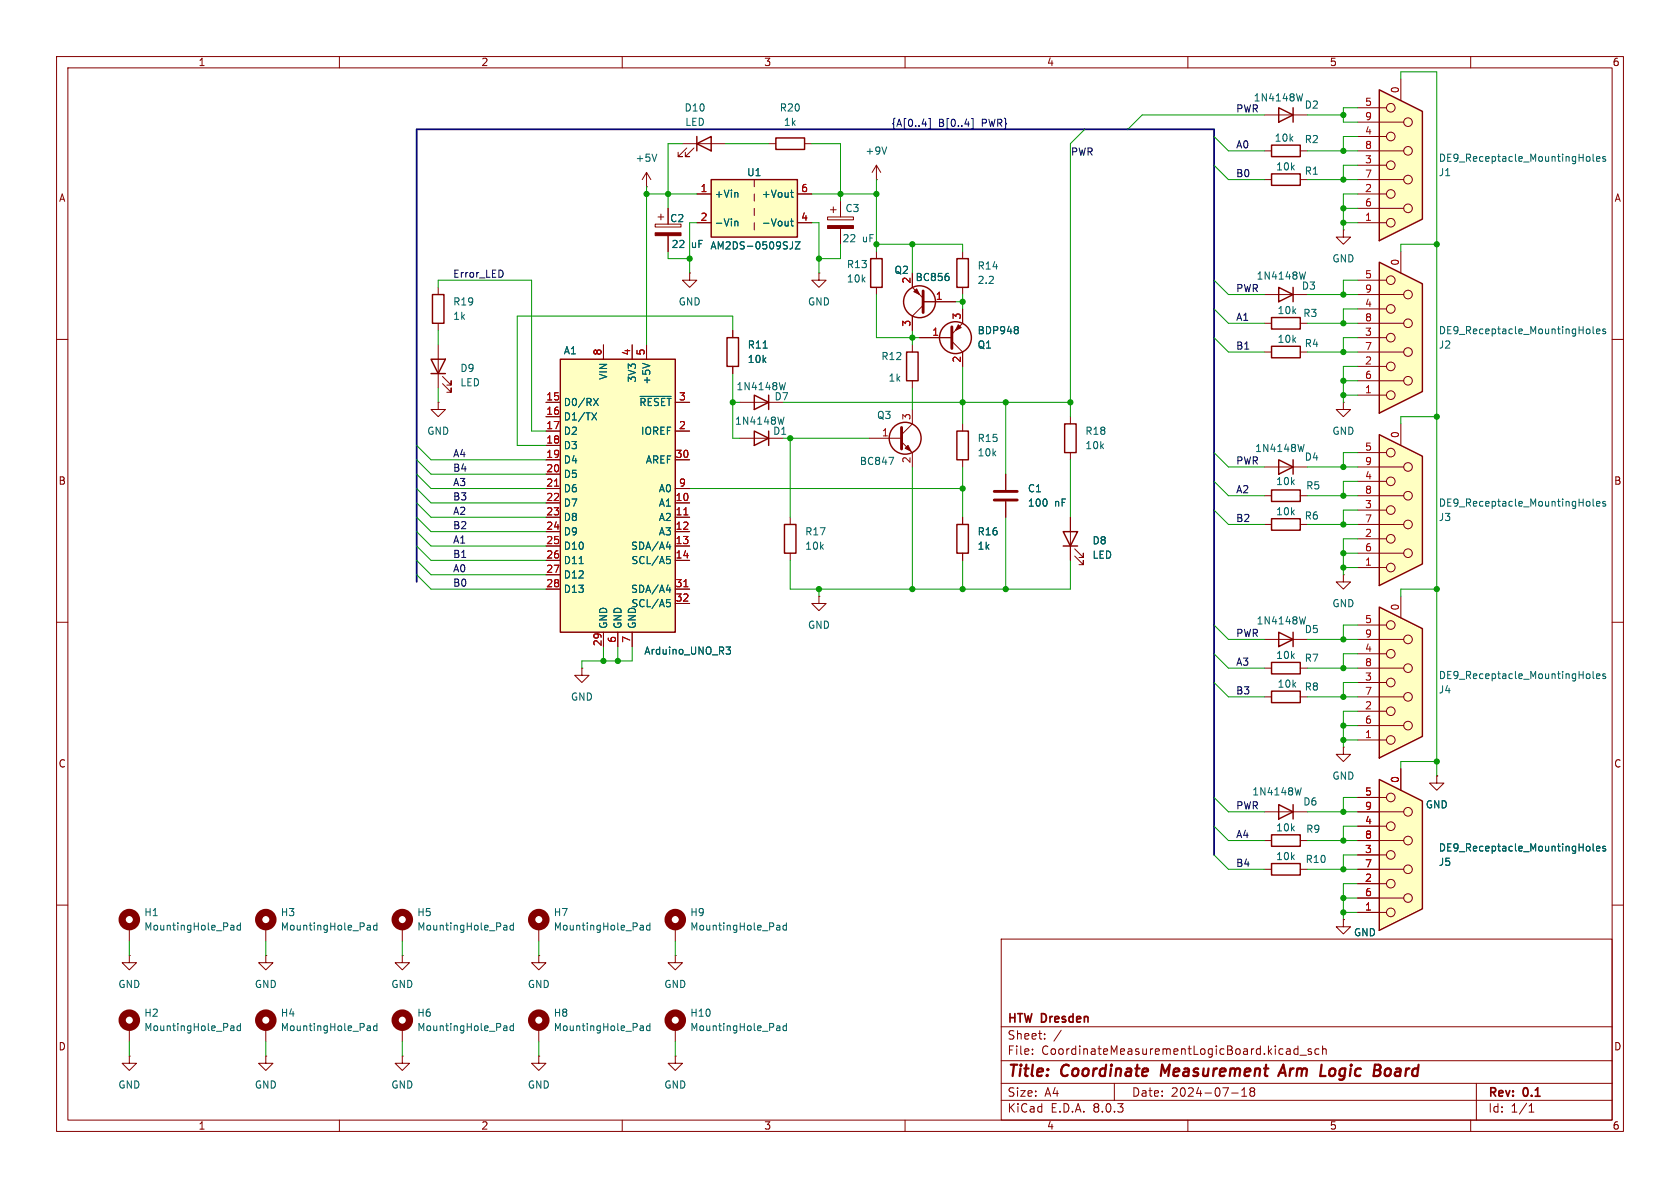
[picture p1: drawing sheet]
<svg xmlns="http://www.w3.org/2000/svg" width="297mm" height="210mm" viewBox="0 0 297 210" stroke-linecap="round" stroke-linejoin="round" font-family="sans-serif">
<g fill="none" stroke="#840000" stroke-width=".18">
<path d="M10 10h277v190h-277zM12 12h273v186h-273zM60 10v2M110 10v2M160 10v2M210 10v2M260 10v2M154.9 31.8h.1M154.9 29.2l-.7 1.3M154.9 29.2v2.6M154.9 29.2l.8 1.3M223.5 26.7h1.3"/>
<path d="M223.5 31.8h1.3M229.9 26.7h1.2M229.9 31.8h1.2M10 60h2M223.5 52.1h7.6M285 60h2M237.5 71.1v1.3h1.3l-1.3 1.3-1.3-1.3h1.3M237.5 71.1h.1M10 110h2M285 110h2M10 160h2M285 160h2"/>
<path d="M119.4 168.9v1.3h1.2l-1.2 1.3-1.3-1.3h1.3M119.4 168.9h.1M177 166h108v32h-108zM60 198v2M95.2 181.6v2.6M110 198v2M160 198v2M177 194.5h108M177 191.5h108M177 187.5h108M177 181.5h108M182.5 186.3v.1"/>
<path d="M182.5 185.5v.1M184.7 183.6v.1M184.7 182.8v.1M187.6 182.1l-1.3 2M197 191.5v3M210 198v2M217.7 193.2h1.2M219.5 193.8h.9M219.5 192.7l.5-.4v1.5M221.2 192.9l-.2 .3v.3l.2 .3 .5-.1 .1-.2-.1-.4-.2-.2M221.2 192.9l-.2-.2 .2-.4 .5 .1 .1 .2-.3 .3M221.2 192.9h.3"/>
<path d="M229.5 184.9v1.5M229.5 185.5l-.5-.1-.3 .3v.4l.2 .2h.6M229.8 186.5h1.2M231.8 185.5l-.3-.1-.3 .2 .1 .2 .5 .2v.3h-.6M233.2 185.5l-.5-.1-.2 .3v.4l.1 .2h.6M233.8 185.5l.2-.1 .4 .1 .1 .9M233.8 184.9v1.5M260 198v2M261 191.5v6.5M270.3 196.6h.9M270.3 195.5l.4-.4v1.5"/>
</g>
<path d="M205.5 188.2l-.3 2M226 190.2l.9-2 .4 2M226.2 189.6h1M235.2 189.1l-.2 .7 .1 .3M245.6 188.9a.62 .62 0 0 0-.8 .4v.7l.3 .2h.3" fill="none" stroke="#840000" stroke-width=".4"/>
<path d="M224.8 25.7h5.1v2h-5.1zM224.8 30.7h5.1v2.1h-5.1zM226.1 50.8l2.5 1.3-2.5 1.2zM228.6 50.8v2.5" fill="none" stroke="#840000" stroke-width=".25"/>
<path d="M156.8 26l-.5 1.2M230.8 48.1l-.3 1.2M113.3 181.3h.3l.1 .2v.7M113.7 182.1l-.4 .1M113.7 181.6l-.4 .1M114.9 181.4l-.4-.1-.2 .3 .1 .5h.5M114.9 180.9v1.3" fill="none" stroke="#006464" stroke-width=".18"/>
<circle cx="95.2" cy="180.3" r="1.27" fill="none" stroke="#840000" stroke-width="1.3"/>
<path d="M243.8 15.9l7.7 3.8v19l-7.7 3.8z" fill="#ffffc2"/>
<g fill="none" stroke="#840000" stroke-width=".18">
<path d="M240 19.1h5.1M247.6 14v3.8M240 21.6h8.2M240 24.1h5.1M240 26.7h8.2M240 29.2h5.1M240 31.8h8.2M240 34.3h5.1M240 36.8h8.2M240 39.4h5.1M223.5 82.6h7.6M223.5 148.6h1.3"/>
<path d="M223.5 153.7h1.3M223.5 143.5h7.6M229.9 148.6h1.2M229.9 153.7h1.2M71.1 163.8v2.6M119.4 186.7v1.3h1.2l-1.2 1.2-1.3-1.2h1.3M119.4 186.7h.1"/>
<circle cx="245.9" cy="19" r=".76"/>
<circle cx="245.9" cy="24.1" r=".76"/>
<circle cx="245.9" cy="34.3" r=".76"/>
<circle cx="245.9" cy="39.4" r=".76"/>
<circle cx="245.9" cy="29.2" r=".76"/>
<circle cx="248.9" cy="21.6" r=".76"/>
<circle cx="248.9" cy="26.7" r=".76"/>
<circle cx="248.9" cy="31.7" r=".76"/>
<circle cx="248.9" cy="36.8" r=".76"/>
</g>
<path d="M243.8 15.9l7.7 3.8v19l-7.7 3.8zM226.1 81.3l2.5 1.3-2.5 1.2zM228.6 81.3v2.5M224.8 147.6h5.1v2h-5.1zM224.8 152.7h5.1v2h-5.1zM226.1 142.2l2.5 1.3-2.5 1.3zM228.6 142.2v2.6" fill="none" stroke="#840000" stroke-width=".25"/>
<path d="M280.9 27.7l.2 .2v.4l-.2 .2M281.6 27.2v1.1l.2 .2M282.2 28.1l.6-.1v-.3h-.4l-.2 .2 .1 .6h.5M283.8 27.7h-.3l-.2 .2 .1 .1 .4 .2v.3h-.5M230.5 78.6l-.3 1.2M230 139.3l-.3 1.2M89.2 163.6h.2l.2 .1v.7M89.6 164.3l-.4 .1M89.6 163.9h-.4M90.8 163.6h-.4l-.2 .2 .1 .5h.5M90.8 163.1v1.3" fill="none" stroke="#006464" stroke-width=".18"/>
<circle cx="71.1" cy="162.6" r="1.27" fill="none" stroke="#840000" stroke-width="1.3"/>
<path d="M243.8 107.3l7.7 3.8v19.1l-7.7 3.8z" fill="#ffffc2"/>
<g fill="none" stroke="#840000" stroke-width=".18">
<path d="M120.6 25.4h7.7M121.4 26.2l-1.5 1.5h.7h-.7v-.8M122.7 26.2l-1.5 1.5h.7h-.7v-.8M135.9 25.4h1.3M142.2 25.4h1.3M144.8 48.3v1.2h1.2l-1.2 1.3-1.3-1.3h1.3M144.8 48.3h.1M161.3 48.3v2.5l1.9 1.9M162.6 59.7h5.7M163.2 54l-1.9 1.9v2.5M163.2 53.3h5.7M170.2 54.6v2.6l-1.9 1.9"/>
<path d="M168.3 60.3l1.9 1.9v2.6M223.5 62.2h1.3M229.9 62.2h1.2M177.8 83.8v2.8M177.8 88.6v2.8M189.2 91.4v7.7M190 98.3l1.5 1.5v-.7v.7h-.7M190 97l1.5 1.6v-.8v.8h-.7M223.5 87.6h1.3M223.5 92.7h1.3M229.9 87.6h1.2M229.9 92.7h1.2"/>
<path d="M223.5 113h7.6M223.5 118.1h1.3M229.9 118.1h1.2M237.5 101.6v1.3h1.3l-1.3 1.2-1.3-1.2h1.3M237.5 101.6h.1M240 110.5h5.1M240 113h8.2M240 115.6h5.1M240 118.1h8.2M247.6 105.4v3.8M223.5 123.2h1.3M229.9 123.2h1.2"/>
<path d="M240 120.7h5.1M240 123.2h8.2M240 125.7h5.1M240 128.3h8.2M240 130.8h5.1M71.1 168.9v1.3h1.3l-1.3 1.3-1.3-1.3h1.3M71.1 168.9h.1M237.5 162.6v1.2h1.3l-1.3 1.3-1.3-1.3h1.3M237.5 162.6h.1M71.1 186.7v1.3h1.3l-1.3 1.2-1.3-1.2h1.3M71.1 186.7h.1M71.1 181.6v2.6"/>
<circle cx="245.9" cy="115.6" r=".76"/>
<circle cx="245.9" cy="110.5" r=".76"/>
<circle cx="248.9" cy="113" r=".76"/>
<circle cx="248.9" cy="118.1" r=".76"/>
<circle cx="245.9" cy="130.8" r=".76"/>
<circle cx="245.9" cy="125.7" r=".76"/>
<circle cx="245.9" cy="120.6" r=".76"/>
<circle cx="248.9" cy="128.3" r=".76"/>
<circle cx="248.9" cy="123.2" r=".76"/>
</g>
<g fill="none" stroke="#840000" stroke-width=".25">
<path d="M123.2 25.4l2.5-1.3v2.6zM123.2 24.1v2.6M137.2 24.4h5v2h-5zM224.8 61.2h5.1v2h-5.1zM188 94h2.5l-1.3 2.5zM188 96.5h2.5M224.8 86.6h5.1v2h-5.1zM224.8 91.7h5.1v2h-5.1zM224.8 117.1h5.1v2h-5.1zM226.1 111.8l2.5 1.2-2.5 1.3zM228.6 111.8v2.5M243.8 107.3l7.7 3.8v19.1l-7.7 3.8z"/>
<path d="M224.8 122.2h5.1v2h-5.1z"/>
<circle cx="162.6" cy="53.3" r="2.82"/>
<circle cx="168.9" cy="59.7" r="2.82"/>
</g>
<path d="M167.7 48.9l.1 .2-.1 .4M179.8 57.7l.2 .3-.2 .3 .2 .2v.3l-.2 .2M230.8 109l-.3 1.3M280.9 119.1l.2 .3v.3l-.2 .3M281.6 118.7v1.1l.2 .2M282.2 119.5l.6-.1v-.2l-.4-.1-.2 .2 .1 .6h.5M283.8 119.2l-.3-.1-.2 .2 .1 .2 .4 .1v.3h-.5M89.2 181.3h.2l.2 .2v.7M89.6 182.1l-.4 .1M89.6 181.6l-.4 .1M90.8 181.4l-.4-.1-.2 .3 .1 .5h.5M90.8 180.9v1.3" fill="none" stroke="#006464" stroke-width=".18"/>
<path d="M163.2 51.4v3.8M168.3 57.8v3.8M175.8 88.4h4M175.8 86.9h4" fill="none" stroke="#840000" stroke-width=".51"/>
<g fill="#840000" stroke="#840000" stroke-width=".18">
<path d="M162.1 51.1l.5 1-1.1-.5z"/>
<path d="M169.4 57.4l.5 .5-1 .5z"/>
</g>
<circle cx="71.1" cy="180.3" r="1.27" fill="none" stroke="#840000" stroke-width="1.3"/>
<path d="M243.8 137.8l7.7 3.8v19.1l-7.7 3.8z" fill="#ffffc2"/>
<g fill="none" stroke="#840000" stroke-width=".18">
<path d="M102.9 118.1v1.3h1.2l-1.2 1.3-1.3-1.3h1.3M102.9 118.1h.1M247.6 135.9v3.8M254 137.2v1.2h1.3l-1.3 1.3-1.3-1.3h1.3M254 137.2h.1M240 141h5.1M240 143.5h8.2M240 146.1h5.1M240 148.6h8.2M240 151.1h5.1M240 153.7h8.2M240 156.2h5.1"/>
<path d="M240 158.8h8.2M240 161.3h5.1"/>
<circle cx="245.9" cy="141" r=".76"/>
<circle cx="245.9" cy="156.2" r=".76"/>
<circle cx="245.9" cy="151.1" r=".76"/>
<circle cx="245.9" cy="146" r=".76"/>
<circle cx="248.9" cy="143.5" r=".76"/>
<circle cx="248.9" cy="153.7" r=".76"/>
<circle cx="248.9" cy="158.7" r=".76"/>
<circle cx="248.9" cy="148.6" r=".76"/>
<circle cx="245.9" cy="161.3" r=".76"/>
</g>
<path d="M243.8 137.8l7.7 3.8v19.1l-7.7 3.8z" fill="none" stroke="#840000" stroke-width=".25"/>
<path d="M280.9 149.6l.2 .2v.4l-.2 .2M281.6 149.2v1.1l.2 .1M282.2 150l.6-.1v-.2l-.4-.1-.2 .2 .1 .6h.5M283.8 149.7l-.3-.1-.2 .2 .1 .2 .4 .1v.3h-.5" fill="none" stroke="#006464" stroke-width=".18"/>
<path d="M243.8 46.4l7.7 3.8v19l-7.7 3.8z" fill="#ffffc2"/>
<g fill="none" stroke="#840000" stroke-width=".18">
<path d="M146.3 38.4h4.6v.5h-4.6zM146.8 37.1h1M147.3 36.6v1M148.6 35.6v2.8M223.5 20.3h7.6M148.6 40.4v2.8M154.9 44.5v1.2M154.9 50.8v1.3M170.2 44.5v1.2M170.2 50.8v1.3M223.5 57.2h1.3M229.9 57.2h1.2"/>
<path d="M237.5 40.6v1.3h1.3l-1.3 1.3-1.3-1.3h1.3M237.5 40.6h.1M240 49.5h5.1M240 52.1h8.2M240 54.6h5.1M240 57.2h8.2M240 59.7h5.1M247.6 44.5v3.8M77.5 71.1v1.3h1.2l-1.2 1.3-1.3-1.3h1.3M77.5 71.1h.1M77.5 61v7.6M78.2 67.8l1.6 1.5v-.7v.7h-.8"/>
<path d="M78.2 66.5l1.6 1.6v-.8v.8h-.8M189.2 73.7v1.2M240 62.2h8.2M240 64.8h5.1M240 67.3h8.2M240 69.9h5.1M189.2 80v1.3M237.5 132.1v1.3h1.3l-1.3 1.2-1.3-1.2h1.3M237.5 132.1h.1"/>
<circle cx="245.9" cy="54.6" r=".76"/>
<circle cx="245.9" cy="49.5" r=".76"/>
<circle cx="245.9" cy="59.7" r=".76"/>
<circle cx="248.9" cy="57.1" r=".76"/>
<circle cx="248.9" cy="52.1" r=".76"/>
<circle cx="245.9" cy="64.8" r=".76"/>
<circle cx="245.9" cy="69.8" r=".76"/>
<circle cx="248.9" cy="67.3" r=".76"/>
<circle cx="248.9" cy="62.2" r=".76"/>
</g>
<path d="M226.1 19.1l2.5 1.2-2.5 1.3zM228.6 19.1v2.5M153.9 45.7h2.1v5.1h-2.1zM169.2 45.7h2v5.1h-2zM224.8 56.1h5.1v2.1h-5.1zM243.8 46.4l7.7 3.8v19l-7.7 3.8zM76.2 63.5h2.5l-1.2 2.5zM76.2 66h2.5M188.2 74.9h2v5.1h-2z" fill="none" stroke="#840000" stroke-width=".25"/>
<path d="M230.3 16.6l-.3 1.3M280.9 58.2l.2 .2v.4l-.2 .2M281.6 57.7v1.1l.2 .2M282.2 58.6l.6-.1v-.3h-.4l-.2 .1 .1 .6h.5M283.8 58.2h-.3l-.2 .1 .1 .2 .4 .1v.3h-.5" fill="none" stroke="#006464" stroke-width=".18"/>
<path d="M146.3 39.9h4.6v.5h-4.6z" fill="#840000" stroke="#840000" stroke-width=".18"/>
<path d="M243.8 76.8l7.7 3.8v19.1l-7.7 3.8z" fill="#ffffc2"/>
<g fill="none" stroke="#840000" stroke-width=".18">
<path d="M247.6 74.9v3.8M240 80h5.1M240 82.6h8.2M240 85.1h5.1M240 87.6h8.2M240 90.2h5.1M240 92.7h8.2M240 95.3h5.1M240 97.8h8.2M240 100.3h5.1"/>
<circle cx="245.9" cy="80" r=".76"/>
<circle cx="245.9" cy="90.2" r=".76"/>
<circle cx="245.9" cy="95.2" r=".76"/>
<circle cx="245.9" cy="85.1" r=".76"/>
<circle cx="248.9" cy="87.6" r=".76"/>
<circle cx="248.9" cy="92.7" r=".76"/>
<circle cx="248.9" cy="82.5" r=".76"/>
<circle cx="248.9" cy="97.8" r=".76"/>
<circle cx="245.9" cy="100.3" r=".76"/>
</g>
<path d="M243.8 76.8l7.7 3.8v19.1l-7.7 3.8z" fill="none" stroke="#840000" stroke-width=".25"/>
<path d="M280.9 88.6l.2 .3v.3l-.2 .3M281.6 88.2v1.1l.2 .2M282.2 89.1l.6-.2v-.2l-.4-.1-.2 .2 .1 .6h.5M283.8 88.7l-.3-.1-.2 .2 .1 .2 .4 .1v.3h-.5" fill="none" stroke="#006464" stroke-width=".18"/>
<path d="M99.1 63.5h20.3v48.3h-20.3z" fill="#ffffc2"/>
<path d="M76.5 52.1h2v5.1h-2zM128.5 59.7h2.1v5.1h-2.1zM99.1 63.5h20.3v48.3h-20.3zM169.2 76.2h2v5.1h-2zM138.7 92.7h2v5.1h-2zM169.2 92.7h2v5.1h-2z" fill="none" stroke="#840000" stroke-width=".25"/>
<g fill="none" stroke="#840000" stroke-width=".18">
<path d="M114.3 33h.1M114.3 30.5v2.5M114.3 30.5l-.8 1.3M114.3 30.5l.8 1.3M115.8 39.6h4.6v.5h-4.6zM116.3 38.4h1M116.8 37.8v1.1M118.1 36.8v2.8M77.5 50.8v1.3M77.5 57.2v1.2M118.1 41.7v2.8M121.9 48.3v1.2h1.3l-1.3 1.3-1.3-1.3h1.3"/>
<path d="M121.9 48.3h.1M129.5 58.4v1.3M96.5 71.1h2.6M96.5 73.7h2.6M96.5 76.2h2.6M96.5 78.7h2.6M106.7 61v2.5M111.8 61v2.5M114.3 61v2.5M119.4 71.1h2.5M119.4 76.2h2.5M129.5 64.8v1.2"/>
<path d="M170.2 74.9v1.3M96.5 88.9h2.6M96.5 91.4h2.6M96.5 94h2.6M96.5 96.5h2.6M96.5 99.1h2.6M96.5 81.3h2.6M96.5 83.8h2.6M96.5 86.4h2.6M119.4 88.9h2.5M119.4 91.4h2.5M119.4 94h2.5"/>
<path d="M119.4 96.5h2.5M119.4 99.1h2.5M119.4 81.3h2.5M119.4 86.4h2.5M139.7 91.4v1.3M139.7 97.8v1.3M170.2 81.3v1.3M170.2 91.4v1.3M170.2 97.8v1.3M96.5 101.6h2.6M96.5 104.1h2.6M106.7 111.8v2.5"/>
<path d="M109.2 111.8v2.5M111.8 111.8v2.5M119.4 104.1h2.5M119.4 106.7h2.5M144.8 105.4v1.3h1.2l-1.2 1.3-1.3-1.3h1.3M144.8 105.4h.1M22.9 168.9v1.3h1.2l-1.2 1.3-1.3-1.3h1.3M22.9 168.9h.1M22.9 163.8v2.6M47 168.9v1.3h1.3l-1.3 1.3-1.3-1.3h1.3M47 168.9h.1M47 163.8v2.6"/>
<path d="M95.2 168.9v1.3h1.3l-1.3 1.3-1.2-1.3h1.2M95.2 168.9h.1M95.2 163.8v2.6M119.4 163.8v2.6M22.9 186.7v1.3h1.2l-1.2 1.2-1.3-1.2h1.3M22.9 186.7h.1M22.9 181.6v2.6M47 186.7v1.3h1.3l-1.3 1.2-1.3-1.2h1.3M47 186.7h.1M47 181.6v2.6M95.2 186.7v1.3h1.3l-1.3 1.2-1.2-1.2h1.2M95.2 186.7h.1"/>
<path d="M119.4 181.6v2.6"/>
</g>
<path d="M98 85.9h.8M120.9 91h.7M120.9 103.7h.7" fill="none" stroke="#a90000" stroke-width=".18"/>
<g fill="none" stroke="#006464" stroke-width=".18">
<path d="M116.1 27.2l-.4 1.3M104.6 73l.9 1.2M104.9 70.4l.9 1.3M105.5 73l-.9 1.2M105.8 70.4l-.9 1.3M113.2 70.1h5.4M113.6 64.2l1.3 .5M134.9 61.5h.7M102.4 99.6h.7M117.8 96.7h.8M117.9 98.4h.6M118 98.9h.3l.2 .2-.1 .5h-.4"/>
<path d="M118.4 96.3v.8M117.8 104.3h.8M117.9 106h.6M118 106.5h.3l.2 .2-.1 .5-.4 .1M118.4 103.9v.8M128.4 114.4h.7l-.4 .5 .4 .1v.4l-.2 .2h-.4M40.9 163.6h.3l.2 .1v.7M41.4 164.3l-.5 .1M41.4 163.9h-.5M42.5 163.6h-.4l-.2 .2 .1 .5h.5M42.5 163.1v1.3M65.1 163.6h.2l.2 .1v.7"/>
<path d="M65.5 164.3l-.4 .1M65.5 163.9h-.4M66.6 163.6h-.3l-.3 .2 .2 .5h.4M66.6 163.1v1.3M113.3 163.6h.3l.1 .1v.7M113.7 164.3l-.4 .1M113.7 163.9h-.4M114.9 163.6h-.4l-.2 .2 .1 .5h.5M114.9 163.1v1.3M137.5 163.6h.2l.2 .1v.7M137.9 164.3l-.4 .1M137.9 163.9h-.4"/>
<path d="M139 163.1v1.3M139 163.6h-.3l-.3 .2 .1 .5h.5M40.9 181.3h.3l.2 .2v.7M41.4 182.1l-.5 .1M41.4 181.6l-.5 .1M42.5 181.4l-.4-.1-.2 .3 .1 .5h.5M42.5 180.9v1.3M65.1 181.3h.2l.2 .2v.7M65.5 182.1l-.4 .1M65.5 181.6l-.4 .1M66.6 181.4l-.3-.1-.3 .3 .2 .5h.4M66.6 180.9v1.3"/>
<path d="M137.5 181.3h.2l.2 .2v.7M137.9 182.1l-.4 .1M137.9 181.6l-.4 .1M139 181.4l-.3-.1-.3 .3 .1 .5h.5M139 180.9v1.3"/>
</g>
<g fill="none" stroke="#840000" stroke-width="1.3">
<circle cx="22.9" cy="162.6" r="1.27"/>
<circle cx="47" cy="162.6" r="1.27"/>
<circle cx="95.2" cy="162.6" r="1.27"/>
<circle cx="119.4" cy="162.6" r="1.27"/>
<circle cx="22.9" cy="180.3" r="1.27"/>
<circle cx="47" cy="180.3" r="1.27"/>
<circle cx="119.4" cy="180.3" r="1.27"/>
</g>
<path d="M115.8 41.1h4.6v.6h-4.6z" fill="#840000" stroke="#840000" stroke-width=".18"/>
<path d="M125.7 31.8h15.3v10.1h-15.3z" fill="#ffffc2"/>
<g fill="none" stroke="#840000" stroke-width=".25">
<path d="M125.7 31.8h15.3v10.1h-15.3zM133.3 76.2l2.6 1.3-2.6 1.2zM133.3 69.9l2.6 1.2-2.6 1.3zM135.9 69.9v2.5M135.9 76.2v2.5M160.3 62.2h2v5.1h-2z"/>
<circle cx="160" cy="77.5" r="2.82"/>
</g>
<g fill="none" stroke="#840000" stroke-width=".18">
<path d="M118.1 36.8v2.8M123.2 34.3h2.5M123.2 39.4h2.5M133.3 31.8v1.2M133.3 34.3v1.3M133.3 36.8v1.3M133.3 39.4v1.2M141 34.3h2.5M141 39.4h2.5M118.1 41.7v2.8M129.5 58.4v1.3M161.3 48.3v2.5"/>
<path d="M161.3 55.9v2.5M162.6 59.7h5.7M163.2 53.3h5.7M170.2 54.6v2.6M96.5 71.1h2.6M96.5 73.7h2.6M96.5 76.2h2.6M96.5 78.7h2.6M106.7 61v2.5M111.8 61v2.5M114.3 61v2.5M119.4 71.1h2.5"/>
<path d="M119.4 76.2h2.5M129.5 64.8v1.2M130.8 77.5h7.6M130.8 71.1h7.6M153.7 77.5h5.7M159.4 78.1l1.9 1.9v2.6M161.3 61v1.2M161.3 67.3v1.3M161.3 72.4v2.5l-1.9 1.9M170.2 62.2v2.6M96.5 88.9h2.6M96.5 91.4h2.6"/>
<path d="M96.5 94h2.6M96.5 96.5h2.6M96.5 99.1h2.6M96.5 81.3h2.6M96.5 83.8h2.6M96.5 86.4h2.6M119.4 88.9h2.5M119.4 91.4h2.5M119.4 94h2.5M119.4 96.5h2.5M119.4 99.1h2.5M119.4 81.3h2.5"/>
<path d="M119.4 86.4h2.5M170.2 91.4v1.3M170.2 97.8v1.3M177.8 83.8v2.8M177.8 88.6v2.8M189.2 91.4v2.6M189.2 96.5v2.6M96.5 101.6h2.6M96.5 104.1h2.6M106.7 111.8v2.5M109.2 111.8v2.5M111.8 111.8v2.5"/>
<path d="M119.4 104.1h2.5M119.4 106.7h2.5M247.6 135.9v3.8M254 137.2h.1M240 156.2h3.8M240 151.1h3.8M240 146.1h3.8M240 141h3.8M240 158.8h3.8M240 153.7h3.8M240 148.6h3.8M240 143.5h3.8"/>
<path d="M237.5 162.6h.1M240 161.3h3.8"/>
</g>
<g fill="none" stroke="#006464" stroke-width=".18">
<path d="M129.9 39.2l.2-.1 .3 .1 .1 .7M129.9 39.1v.8M130.3 34l.2 .2v.7M139.8 39.1h.4M139.8 34h.4M139.9 33.6v1.1l.3 .2M139.9 38.7v1.1l.3 .1M140.1 42.7v1l-.4 .3M140.6 42.7h.8l-.8 1.3h.8M167.7 48.9l.1 .2-.1 .4M179.8 57.7l.2 .3-.2 .3 .2 .2v.3l-.2 .2M104.6 73l.9 1.2"/>
<path d="M104.9 70.4l.9 1.3M105.5 73l-.9 1.2M105.8 70.4l-.9 1.3M113.2 70.1h5.4M113.6 64.2l1.3 .5M134.9 61.5h.7M138.6 73.7l-.3 1.3M138.9 67.6l-.3 1.3M102.4 99.6h.7M117.8 96.7h.8M117.9 98.4h.6M118 98.9h.3l.2 .2-.1 .5h-.4"/>
<path d="M118.4 96.3v.8M157.1 80.8h.9l-.6 1.3M117.8 104.3h.8M117.9 106h.6M118 106.5h.3l.2 .2-.1 .5-.4 .1M118.4 103.9v.8M128.4 114.4h.7l-.4 .5 .4 .1v.4l-.2 .2h-.4M280.9 149.6l.2 .2v.4l-.2 .2M281.6 149.2v1.1l.2 .1M282.2 150l.6-.1v-.2l-.4-.1-.2 .2 .1 .6h.5M283.8 149.7l-.3-.1-.2 .2 .1 .2 .4 .1v.3h-.5"/>
</g>
<path d="M159.4 75.6v3.8" fill="none" stroke="#840000" stroke-width=".51"/>
<path d="M160 79.2l.5-.5 .5 1.1z" fill="#840000" stroke="#840000" stroke-width=".18"/>
<path d="M163 21.9h.8M164.2 21h.3v1.8h-.3M171.7 21h.3v1.8h-.3" fill="none" stroke="#000084" stroke-width=".18"/>
<path d="M88.9 48v.7" fill="none" stroke="#0f0f0f" stroke-width=".18"/>
<path d="M73.7 102.9v-80h140.9v128.2" fill="none" stroke="#000084" stroke-width=".3"/>
<g fill="none" stroke="#009600" stroke-width=".18">
<path d="M240 19.1h-2.5v2.5h2.5M247.6 14v-1.3h6.4v124.5M114.3 34.3h8.9M114.3 33v28M120.6 25.4h-2.5v11.4M123.2 39.4h-1.3v8.9M128.3 25.4h7.6M143.5 39.4h1.3v8.9M143.5 34.3h11.4M143.5 25.4h5.1v10.2M154.9 31.8v12.7M191.8 22.9l-2.6 2.5v48.3"/>
<path d="M214.6 24.1l2.6 2.6h6.3M214.6 29.2l2.6 2.6h6.3M223.5 20.3h-21.6l-2.5 2.6M231.1 20.3h6.4M231.1 26.7h8.9M231.1 31.8h8.9M237.5 39.4h2.5M237.5 36.8h2.5M240 24.1h-2.5v2.6M240 29.2h-2.5v2.6M240 34.3h-2.5v6.3M77.5 50.8v-1.3h16.5v26.7h2.5"/>
<path d="M77.5 58.4v2.6M118.1 44.5v1.2h3.8M129.5 58.4v-2.5h-38.1v22.8h5.1M148.6 43.2v2.5h-3.8M154.9 52.1v7.6h7.7M154.9 43.2h15.3v1.3M161.3 43.2v5.1M161.3 58.4v2.6M168.9 53.3h1.3M170.2 52.1v2.5M214.6 54.6l2.6 2.6h6.3M214.6 59.7l2.6 2.5h6.3"/>
<path d="M214.6 49.5l2.6 2.6h6.3M231.1 57.2h8.9M231.1 52.1h8.9M240 49.5h-2.5v2.6M240 54.6h-2.5v2.6M240 59.7h-2.5v2.5M254 43.2h-6.4v1.3M73.7 78.7l2.5 2.6h20.3M77.5 68.6v2.5M129.5 71.1h1.3M129.5 66v11.5h1.3M138.4 71.1h50.8"/>
<path d="M138.4 77.5h15.3M139.7 77.5v13.9M161.3 68.6v3.8M170.2 64.8v10.1M177.8 71.1v12.7M231.1 62.2h8.9M237.5 67.3h2.5M237.5 69.9h2.5M240 64.8h-2.5v6.3M254 73.7h-6.4v1.2M73.7 83.8l2.5 2.6h20.3M73.7 86.4l2.5 2.5h20.3"/>
<path d="M73.7 81.3l2.5 2.5h20.3M73.7 99.1l2.5 2.5h20.3M73.7 88.9l2.5 2.5h20.3M73.7 96.5l2.5 2.6h20.3M73.7 91.4l2.5 2.6h20.3M73.7 94l2.5 2.5h20.3M121.9 86.4h48.3M139.7 99.1v5h49.5v-5M161.3 82.6v21.5M170.2 82.6v8.8M170.2 99.1v5M177.8 91.4v12.7"/>
<path d="M189.2 81.3v10.1M214.6 90.2l2.6 2.5h6.3M214.6 80l2.6 2.6h6.3M214.6 85.1l2.6 2.5h6.3M231.1 92.7h8.9M231.1 82.6h8.9M231.1 87.6h8.9M237.5 97.8h2.5M240 80h-2.5v2.6M240 85.1h-2.5v2.5M240 90.2h-2.5v2.5M240 95.3h-2.5v6.3"/>
<path d="M73.7 101.6l2.5 2.5h20.3M106.7 114.3v2.5M109.2 114.3v2.5M111.8 114.3v2.5h-8.9v1.3M144.8 104.1v1.3M214.6 115.6l2.6 2.5h6.3M214.6 110.5l2.6 2.5h6.3M231.1 118.1h8.9M231.1 113h8.9M237.5 100.3h2.5M240 115.6h-2.5v2.5M240 110.5h-2.5v2.5"/>
<path d="M254 104.1h-6.4v1.3M214.6 120.7l2.6 2.5h6.3M231.1 123.2h8.9M237.5 128.3h2.5M237.5 130.8h2.5M240 120.7h-2.5v2.5M240 125.7h-2.5v6.4M254 134.6h-6.4v1.3M214.6 151.1l2.6 2.6h6.3M214.6 146.1l2.6 2.5h6.3M214.6 141l2.6 2.5h6.3M231.1 153.7h8.9"/>
<path d="M231.1 148.6h8.9M231.1 143.5h8.9M237.5 158.8h2.5M240 141h-2.5v2.5M240 146.1h-2.5v2.5M240 151.1h-2.5v2.6M240 156.2h-2.5v6.4M22.9 166.4v2.5M47 166.4v2.5M71.1 166.4v2.5M95.2 166.4v2.5M119.4 166.4v2.5"/>
<path d="M237.5 161.3h2.5M22.9 184.2v2.5M47 184.2v2.5M71.1 184.2v2.5M95.2 184.2v2.5M119.4 184.2v2.5"/>
</g>
<path d="M98 85.9h.8M120.9 91h.7M120.9 103.7h.7" fill="none" stroke="#a90000" stroke-width=".18"/>
<g fill="#009600" stroke="#009600" stroke-width=".18">
<circle cx="237.5" cy="143.5" r=".46"/>
<circle cx="237.5" cy="128.3" r=".46"/>
<circle cx="237.5" cy="130.8" r=".46"/>
<circle cx="237.5" cy="148.6" r=".46"/>
<circle cx="237.5" cy="153.7" r=".46"/>
<circle cx="237.5" cy="161.3" r=".46"/>
<circle cx="237.5" cy="158.8" r=".46"/>
<circle cx="237.5" cy="39.4" r=".46"/>
<circle cx="237.5" cy="52.1" r=".46"/>
<circle cx="237.5" cy="26.7" r=".46"/>
<circle cx="237.5" cy="31.8" r=".46"/>
<circle cx="254" cy="43.2" r=".46"/>
<circle cx="237.5" cy="36.8" r=".46"/>
<circle cx="237.5" cy="20.3" r=".46"/>
<circle cx="237.5" cy="82.6" r=".46"/>
<circle cx="237.5" cy="92.7" r=".46"/>
<circle cx="189.2" cy="71.1" r=".46"/>
<circle cx="237.5" cy="118.1" r=".46"/>
<circle cx="254" cy="134.6" r=".46"/>
<circle cx="237.5" cy="123.2" r=".46"/>
<circle cx="237.5" cy="113" r=".46"/>
<circle cx="237.5" cy="67.3" r=".46"/>
<circle cx="237.5" cy="100.3" r=".46"/>
<circle cx="237.5" cy="97.8" r=".46"/>
<circle cx="254" cy="104.1" r=".46"/>
<circle cx="237.5" cy="87.6" r=".46"/>
<circle cx="237.5" cy="57.2" r=".46"/>
<circle cx="237.5" cy="62.2" r=".46"/>
<circle cx="254" cy="73.7" r=".46"/>
<circle cx="237.5" cy="69.9" r=".46"/>
<circle cx="154.9" cy="43.2" r=".46"/>
<circle cx="161.3" cy="43.2" r=".46"/>
<circle cx="148.6" cy="34.3" r=".46"/>
<circle cx="144.8" cy="45.7" r=".46"/>
<circle cx="114.3" cy="34.3" r=".46"/>
<circle cx="118.1" cy="34.3" r=".46"/>
<circle cx="154.9" cy="34.3" r=".46"/>
<circle cx="121.9" cy="45.7" r=".46"/>
<circle cx="109.2" cy="116.8" r=".46"/>
<circle cx="106.7" cy="116.8" r=".46"/>
<circle cx="161.3" cy="104.1" r=".46"/>
<circle cx="170.2" cy="71.1" r=".46"/>
<circle cx="170.2" cy="86.4" r=".46"/>
<circle cx="177.8" cy="71.1" r=".46"/>
<circle cx="177.8" cy="104.1" r=".46"/>
<circle cx="170.2" cy="104.1" r=".46"/>
<circle cx="144.8" cy="104.1" r=".46"/>
<circle cx="139.7" cy="77.5" r=".46"/>
<circle cx="129.5" cy="71.1" r=".46"/>
<circle cx="161.3" cy="59.7" r=".46"/>
<circle cx="170.2" cy="53.3" r=".46"/>
</g>
<g font-size="2.8" fill="#840000">
<text x="178" y="190.9">Title:</text>
<text x="187.7" y="190.9">Coordinate</text>
<text x="206.1" y="190.9">Measurement</text>
<text x="227.9" y="190.9">Arm</text>
<text x="235.9" y="190.9">Logic</text>
<text x="246.1" y="190.9">Board</text>
</g>
<g font-size="2.1" fill="#840000">
<text x="178" y="184">Sheet:</text>
<text x="178" y="181.2">HTW Dresden</text>
<text x="178" y="186.7">File:</text>
<text x="184.1" y="186.7">CoordinateMeasurementLogicBoard.kicad_sch</text>
<text x="178" y="196.9">KiCad</text>
<text x="178" y="194.1">Size:</text>
<text x="184.7" y="194.1">A4</text>
<text x="185.7" y="196.9">E.D.A.</text>
<text x="193.3" y="196.9">8.0.3</text>
<text x="200" y="194.1">Date:</text>
<text x="207" y="194.1">2024-07-18</text>
<text x="263" y="194.3">Rev:</text>
<text x="263" y="196.9">Id:</text>
<text x="267.1" y="196.9">1/1</text>
<text x="269.4" y="194.3">0.1</text>
</g>
<g font-size="1.8" fill="#840000">
<text x="35" y="11.9">1</text>
<text x="85" y="11.9">2</text>
<text x="135" y="11.9">3</text>
<text x="185" y="11.9">4</text>
<text x="235" y="11.9">5</text>
<text x="285" y="11.9">6</text>
<text x="10.3" y="35.9">A</text>
<text x="285.3" y="35.9">A</text>
<text x="10.3" y="85.9">B</text>
<text x="285.3" y="85.9">B</text>
<text x="10.3" y="135.9">C</text>
<text x="285.3" y="135.9">C</text>
<text x="10.3" y="185.9">D</text>
<text x="285.3" y="185.9">D</text>
<text x="35" y="199.9">1</text>
<text x="85" y="199.9">2</text>
<text x="135" y="199.9">3</text>
<text x="185" y="199.9">4</text>
<text x="235" y="199.9">5</text>
<text x="285" y="199.9">6</text>
</g>
<g font-size="1.8" fill="#a90000">
<text x="247.4" y="16.6" transform="rotate(-90 247.4 16.6)">0</text>
<text x="241.2" y="23.9">4</text>
<text x="241.2" y="18.8">5</text>
<text x="241.2" y="21.3">9</text>
<text x="241.2" y="29">3</text>
<text x="241.2" y="26.4">8</text>
<text x="123.8" y="34">1</text>
<text x="141.5" y="34">6</text>
<text x="241.2" y="34">2</text>
<text x="241.2" y="31.5">7</text>
<text x="123.8" y="39.1">2</text>
<text x="141.5" y="39.1">4</text>
<text x="241.2" y="39.1">1</text>
<text x="241.2" y="36.6">6</text>
<text x="247.4" y="47.1" transform="rotate(-90 247.4 47.1)">0</text>
<text x="161" y="50.2" transform="rotate(-90 161 50.2)">2</text>
<text x="165.3" y="53.1">1</text>
<text x="241.2" y="49.3">5</text>
<text x="241.2" y="51.8">9</text>
<text x="161" y="57.9" transform="rotate(-90 161 57.9)">3</text>
<text x="164.7" y="59.4">1</text>
<text x="169.9" y="56.6" transform="rotate(-90 169.9 56.6)">3</text>
<text x="241.2" y="59.4">3</text>
<text x="241.2" y="54.4">4</text>
<text x="241.2" y="56.9">8</text>
<text x="106.4" y="62.9" transform="rotate(-90 106.4 62.9)">8</text>
<text x="111.5" y="62.9" transform="rotate(-90 111.5 62.9)">4</text>
<text x="114" y="62.9" transform="rotate(-90 114 62.9)">5</text>
<text x="169.9" y="64.2" transform="rotate(-90 169.9 64.2)">2</text>
<text x="241.2" y="64.5">2</text>
<text x="241.2" y="62">7</text>
<text x="96.5" y="70.9">15</text>
<text x="119.9" y="70.9">3</text>
<text x="241.2" y="69.6">1</text>
<text x="241.2" y="67.1">6</text>
<text x="96.5" y="73.4">16</text>
<text x="96.5" y="75.9">17</text>
<text x="119.9" y="75.9">2</text>
<text x="155.8" y="77.2">1</text>
<text x="161" y="74.4" transform="rotate(-90 161 74.4)">3</text>
<text x="247.4" y="77.5" transform="rotate(-90 247.4 77.5)">0</text>
<text x="96.5" y="78.5">18</text>
<text x="96.5" y="81">19</text>
<text x="96.5" y="83.6">20</text>
<text x="119.3" y="81">30</text>
<text x="161" y="82" transform="rotate(-90 161 82)">2</text>
<text x="241.2" y="79.8">5</text>
<text x="241.2" y="82.3">9</text>
<text x="96.5" y="86.1">21</text>
<text x="96.5" y="88.6">22</text>
<text x="119.3" y="88.6">10</text>
<text x="119.9" y="86.1">9</text>
<text x="241.2" y="89.9">3</text>
<text x="241.2" y="84.8">4</text>
<text x="241.2" y="87.4">8</text>
<text x="96.5" y="91.2">23</text>
<text x="96.5" y="93.7">24</text>
<text x="119.3" y="91.2">11</text>
<text x="119.3" y="93.7">12</text>
<text x="241.2" y="95">2</text>
<text x="241.2" y="92.5">7</text>
<text x="96.5" y="96.3">25</text>
<text x="96.5" y="98.8">26</text>
<text x="96.5" y="101.3">27</text>
<text x="119.3" y="96.3">13</text>
<text x="119.3" y="98.8">14</text>
<text x="241.2" y="100.1">1</text>
<text x="241.2" y="97.5">6</text>
<text x="96.5" y="103.9">28</text>
<text x="119.3" y="103.9">31</text>
<text x="119.3" y="106.4">32</text>
<text x="109" y="113.7" transform="rotate(-90 109 113.7)">6</text>
<text x="111.5" y="113.7" transform="rotate(-90 111.5 113.7)">7</text>
<text x="241.2" y="110.2">5</text>
<text x="241.2" y="112.8">9</text>
<text x="247.4" y="108" transform="rotate(-90 247.4 108)">0</text>
<text x="106.4" y="114.3" transform="rotate(-90 106.4 114.3)">29</text>
<text x="241.2" y="115.3">4</text>
<text x="241.2" y="117.9">8</text>
<text x="241.2" y="125.5">2</text>
<text x="241.2" y="120.4">3</text>
<text x="241.2" y="122.9">7</text>
<text x="241.2" y="130.6">1</text>
<text x="241.2" y="128">6</text>
<text x="241.2" y="140.7">5</text>
<text x="241.2" y="143.3">9</text>
<text x="247.4" y="138.5" transform="rotate(-90 247.4 138.5)">0</text>
<text x="241.2" y="145.8">4</text>
<text x="241.2" y="148.3">8</text>
<text x="241.2" y="156">2</text>
<text x="241.2" y="150.9">3</text>
<text x="241.2" y="153.4">7</text>
<text x="241.2" y="161">1</text>
<text x="241.2" y="158.5">6</text>
</g>
<g font-size="1.8" fill="#006464">
<text x="120.9" y="19.9">D10</text>
<text x="121" y="22.5">LED</text>
<text x="137.8" y="19.9">R20</text>
<text x="138.5" y="22.5">1k</text>
<text x="221.5" y="18.1">1N4148W</text>
<text x="230.6" y="19.4">D2</text>
<text x="112.3" y="28.8">+5V</text>
<text x="152.9" y="27.5">+9V</text>
<text x="225.3" y="25.2">10k</text>
<text x="230.6" y="25.5">R2</text>
<text x="254.3" y="28.8">DE9_Receptacle_MountingHoles</text>
<text x="126.2" y="35.2">+Vin</text>
<text x="132" y="31.3">U1</text>
<text x="134.6" y="35.2">+Vout</text>
<text x="225.5" y="30.3">10k</text>
<text x="230.6" y="31.1">R1</text>
<text x="254.3" y="31.3">J1</text>
<text x="118.4" y="39.5">C2</text>
<text x="126.2" y="40.2">-Vin</text>
<text x="134.6" y="40.2">-Vout</text>
<text x="149.4" y="37.7">C3</text>
<text x="118.6" y="44">22</text>
<text x="122.2" y="44">uF AM2DS-0509SJZ</text>
<text x="148.9" y="43">22</text>
<text x="149.6" y="47.6">R13</text>
<text x="152.4" y="43">uF</text>
<text x="172.7" y="47.9">R14</text>
<text x="235.5" y="46.6">GND</text>
<text x="149.6" y="50.1">10k</text>
<text x="158" y="48.6">Q2</text>
<text x="161.8" y="49.9">BC856</text>
<text x="172.7" y="50.4">2.2</text>
<text x="222.1" y="49.6">1N4148W</text>
<text x="230.1" y="51.4">D3</text>
<text x="80" y="54.2">R19</text>
<text x="80" y="56.7">1k</text>
<text x="119.9" y="54.2">GND</text>
<text x="142.7" y="54.2">GND</text>
<text x="172.7" y="59.3">BDP948</text>
<text x="225.8" y="55.7">10k</text>
<text x="230.3" y="56.2">R3</text>
<text x="254.3" y="59.3">DE9_Receptacle_MountingHoles</text>
<text x="81.3" y="66">D9</text>
<text x="99.6" y="62.8">A1</text>
<text x="132.1" y="64.4">10k</text>
<text x="132.1" y="61.8">R11</text>
<text x="155.7" y="63.9">R12</text>
<text x="172.7" y="61.8">Q1</text>
<text x="225.8" y="60.8">10k</text>
<text x="230.6" y="61.6">R4</text>
<text x="254.3" y="61.8">J2</text>
<text x="81.3" y="68.5">LED</text>
<text x="99.6" y="72">D0/RX</text>
<text x="107.5" y="67.2" transform="rotate(-90 107.5 67.2)">VIN</text>
<text x="112.6" y="67.7" transform="rotate(-90 112.6 67.7)">3V3</text>
<text x="112.9" y="72">~{RESET}</text>
<text x="115.2" y="68.1" transform="rotate(-90 115.2 68.1)">+5V</text>
<text x="130.1" y="69.2">1N4148W</text>
<text x="136.8" y="71">D7</text>
<text x="157" y="67.7">1k</text>
<text x="75.4" y="77.1">GND</text>
<text x="99.6" y="74.5">D1/TX</text>
<text x="99.6" y="77.1">D2</text>
<text x="113.2" y="77.1">IOREF</text>
<text x="129.8" y="75.3">1N4148W</text>
<text x="136.6" y="77.1">D1</text>
<text x="154.9" y="74.3">Q3</text>
<text x="191.8" y="77.1">R18</text>
<text x="235.5" y="77.1">GND</text>
<text x="99.6" y="79.6">D3</text>
<text x="99.6" y="82.1">D4</text>
<text x="114.1" y="82.1">AREF</text>
<text x="151.9" y="82.4">BC847</text>
<text x="172.7" y="80.9">10k</text>
<text x="172.7" y="78.3">R15</text>
<text x="191.8" y="79.6">10k</text>
<text x="221.8" y="80.1">1N4148W</text>
<text x="230.6" y="81.6">D4</text>
<text x="99.6" y="84.7">D5</text>
<text x="99.6" y="87.2">D6</text>
<text x="99.6" y="89.8">D7</text>
<text x="116.4" y="89.8">A1</text>
<text x="116.4" y="87.2">A0</text>
<text x="181.6" y="87.2">C1</text>
<text x="181.6" y="89.8">100</text>
<text x="186.4" y="89.8">nF</text>
<text x="225.5" y="86">10k</text>
<text x="230.8" y="86.7">R5</text>
<text x="254.3" y="89.8">DE9_Receptacle_MountingHoles</text>
<text x="99.6" y="92.3">D8</text>
<text x="99.6" y="94.8">D9</text>
<text x="116.4" y="92.3">A2</text>
<text x="116.4" y="94.8">A3</text>
<text x="142.2" y="94.8">R17</text>
<text x="172.7" y="94.8">R16</text>
<text x="225.5" y="91.3">10k</text>
<text x="230.6" y="92">R6</text>
<text x="254.3" y="92.3">J3</text>
<text x="99.6" y="97.4">D10</text>
<text x="99.6" y="99.9">D11</text>
<text x="111.5" y="97.4">SDA/A4</text>
<text x="111.5" y="99.9">SCL/A5</text>
<text x="142.2" y="97.4">10k</text>
<text x="172.7" y="97.4">1k</text>
<text x="193" y="96.4">D8</text>
<text x="193" y="99">LED</text>
<text x="99.6" y="102.5">D12</text>
<text x="99.6" y="105">D13</text>
<text x="111.5" y="105">SDA/A4</text>
<text x="111.5" y="107.5">SCL/A5</text>
<text x="235.5" y="107.5">GND</text>
<text x="107.5" y="111.3" transform="rotate(-90 107.5 111.3)">GND</text>
<text x="110.1" y="111.3" transform="rotate(-90 110.1 111.3)">GND</text>
<text x="112.6" y="111.3" transform="rotate(-90 112.6 111.3)">GND</text>
<text x="142.7" y="111.4">GND</text>
<text x="222.1" y="110.6">1N4148W</text>
<text x="230.6" y="112.1">D5</text>
<text x="113.8" y="115.9">Arduino_UNO_R3</text>
<text x="225.5" y="116.7">10k</text>
<text x="230.6" y="117.2">R7</text>
<text x="100.8" y="124.1">GND</text>
<text x="225.8" y="121.8">10k</text>
<text x="230.6" y="122.3">R8</text>
<text x="254.3" y="122.8">J4</text>
<text x="254.3" y="120.2">DE9_Receptacle_MountingHoles</text>
<text x="221.3" y="140.8">1N4148W</text>
<text x="230.3" y="142.6">D6</text>
<text x="235.5" y="138">GND</text>
<text x="252" y="143.1">GND</text>
<text x="225.5" y="147.2">10k</text>
<text x="230.8" y="147.4">R9</text>
<text x="225.5" y="152.2">10k</text>
<text x="230.7" y="152.8">R10</text>
<text x="254.3" y="153.3">J5</text>
<text x="254.3" y="150.7">DE9_Receptacle_MountingHoles</text>
<text x="25.4" y="162.2">H1</text>
<text x="25.4" y="164.7">MountingHole_Pad</text>
<text x="49.5" y="162.2">H3</text>
<text x="49.5" y="164.7">MountingHole_Pad</text>
<text x="73.7" y="162.2">H5</text>
<text x="73.7" y="164.7">MountingHole_Pad</text>
<text x="97.8" y="162.2">H7</text>
<text x="97.8" y="164.7">MountingHole_Pad</text>
<text x="121.9" y="162.2">H9</text>
<text x="121.9" y="164.7">MountingHole_Pad</text>
<text x="239.3" y="165.7">GND</text>
<text x="20.8" y="174.9">GND</text>
<text x="25.4" y="179.9">H2</text>
<text x="45" y="174.9">GND</text>
<text x="49.5" y="179.9">H4</text>
<text x="69.1" y="174.9">GND</text>
<text x="73.7" y="179.9">H6</text>
<text x="93.2" y="174.9">GND</text>
<text x="97.8" y="179.9">H8</text>
<text x="117.3" y="174.9">GND</text>
<text x="121.9" y="179.9">H10</text>
<text x="25.4" y="182.5">MountingHole_Pad</text>
<text x="49.5" y="182.5">MountingHole_Pad</text>
<text x="73.7" y="182.5">MountingHole_Pad</text>
<text x="97.8" y="182.5">MountingHole_Pad</text>
<text x="121.9" y="182.5">MountingHole_Pad</text>
<text x="20.8" y="192.6">GND</text>
<text x="45" y="192.6">GND</text>
<text x="69.1" y="192.6">GND</text>
<text x="93.2" y="192.6">GND</text>
<text x="117.3" y="192.6">GND</text>
</g>
<g font-size="1.8" fill="#000084">
<text x="157.5" y="22.5">{A[0..4]</text>
<text x="165.9" y="22.5">B[0..4]</text>
<text x="173.7" y="22.5">PWR}</text>
</g>
<g font-size="1.8" fill="#0f0f0f">
<text x="218.4" y="20">PWR</text>
<text x="189.2" y="27.6">PWR</text>
<text x="218.4" y="26.3">A0</text>
<text x="218.4" y="31.4">B0</text>
<text x="80" y="49.2">Error_LED</text>
<text x="218.4" y="51.7">PWR</text>
<text x="218.4" y="56.8">A1</text>
<text x="218.4" y="61.9">B1</text>
<text x="80" y="80.9">A4</text>
<text x="80" y="83.5">B4</text>
<text x="218.4" y="82.2">PWR</text>
<text x="80" y="88.6">B3</text>
<text x="80" y="86">A3</text>
<text x="218.4" y="87.3">A2</text>
<text x="80" y="91.1">A2</text>
<text x="80" y="93.6">B2</text>
<text x="218.4" y="92.4">B2</text>
<text x="80" y="96.2">A1</text>
<text x="80" y="98.7">B1</text>
<text x="80" y="101.3">A0</text>
<text x="80" y="103.8">B0</text>
<text x="218.4" y="112.7">PWR</text>
<text x="218.4" y="117.8">A3</text>
<text x="218.4" y="122.8">B3</text>
<text x="218.4" y="143.2">PWR</text>
<text x="218.4" y="148.2">A4</text>
<text x="218.4" y="153.3">B4</text>
</g>
</svg>
